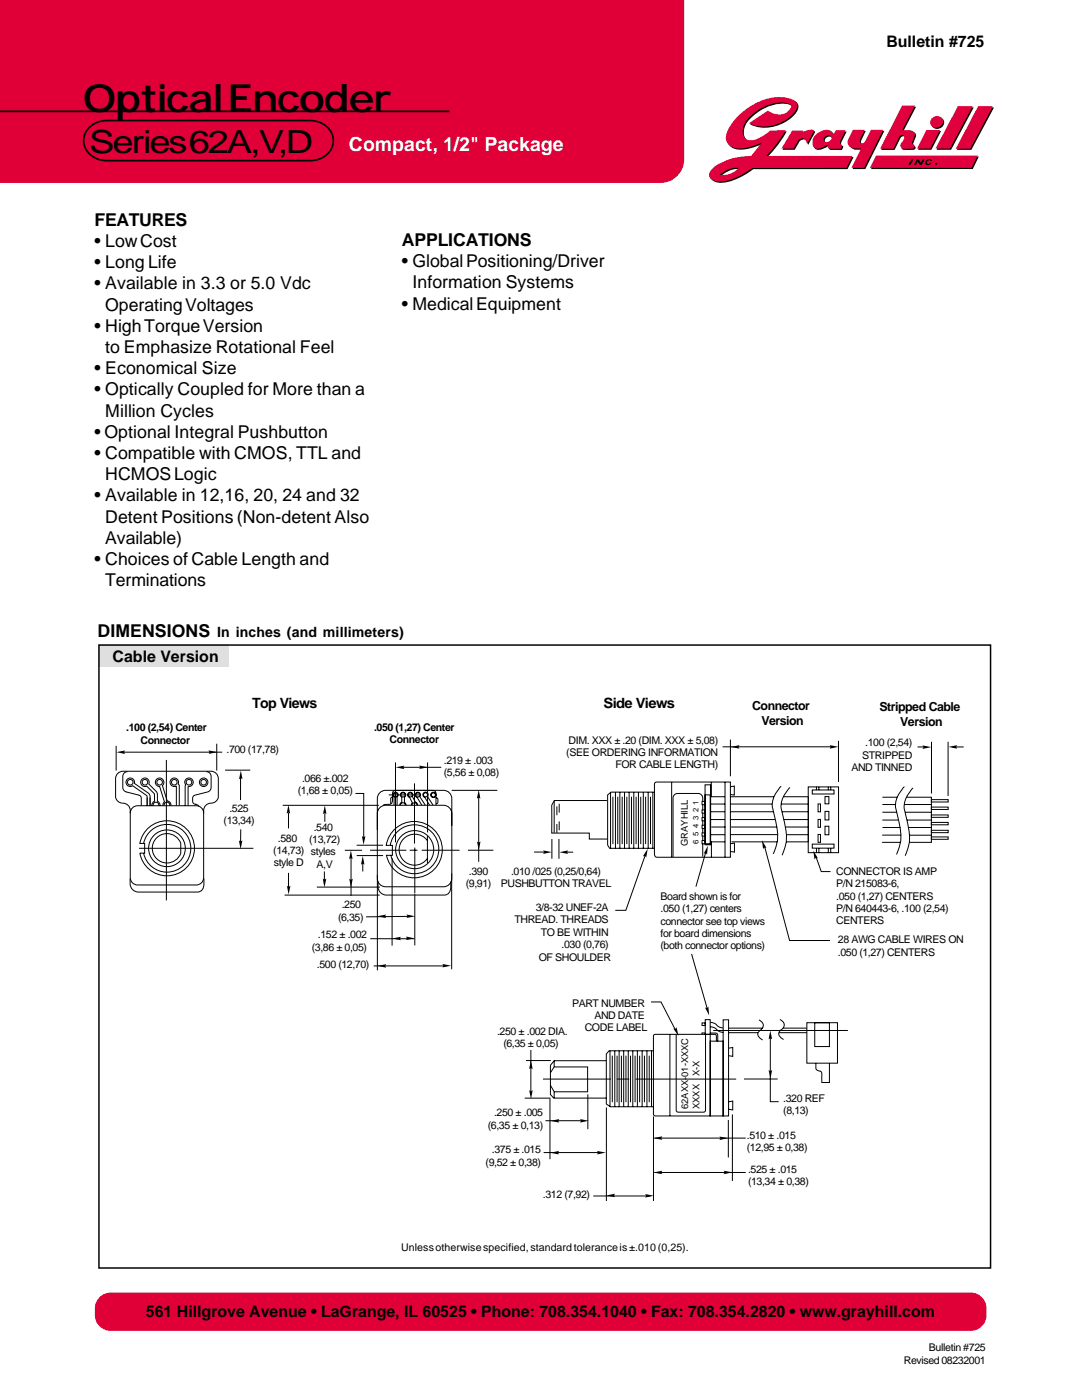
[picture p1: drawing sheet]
<svg xmlns="http://www.w3.org/2000/svg" width="216mm" height="279mm" viewBox="0 0 216 279" stroke-linecap="round" stroke-linejoin="round" font-family="sans-serif">
<path d="M20 259a2.9 2.9 0 0 1 2.1-.9h171.6a3 3 0 0 1 3 3 3.6 3.6 0 0 1-1.3 3.8 2.88 2.88 0 0 1-1.7 .5h-171.6a3 3 0 0 1-3-3 3.7 3.7 0 0 1 .9-3.4z" fill-rule="evenodd" fill="#e00037" stroke="#e00037" stroke-width=".34"/>
<g fill="none" stroke="#000" stroke-width=".2">
<path d="M23.2 148.9v4.9M23.7 154.2l.8-.3h17.6a1.46 1.46 0 0 1 1.5 1.5v3.7a1.71 1.71 0 0 1-2 1.3 1.47 1.47 0 0 0-1 1.4v13.4a1.46 1.46 0 0 1-1.4 1.4h-11.7a1.46 1.46 0 0 1-1.5-1.4v-13.4a1.62 1.62 0 0 0-1.9-1.6 1.46 1.46 0 0 1-1-1.1v-3.7v-.5zM24.4 150.1h19.9M25.4 154a.94 .94 0 0 0-.9 .9v2.2a.94 .94 0 0 0 .7 1l2.8 .7 .2 .5v1.5M41.2 154a.94 .94 0 0 1 .9 .9v2.2a.94 .94 0 0 1-.7 1l-2.7 .7a1.18 1.18 0 0 0 .1 1.7l.4 .1 .5 .3M43.2 148.4v5.4M44.9 153.7h5M48 155.1v4.6M70.9 158.4h1.7v9.1M75.8 158.2l.7-.4 .4-.1h11.6a1.66 1.66 0 0 1 1.7 1.7v15.9a1.66 1.66 0 0 1-1.7 1.7h-11.6a1.66 1.66 0 0 1-1.6-1.7v-15.9v-.5zM77.6 158.6h3.5M78.3 159.1l-.3 .1v1.2"/>
<path d="M78.9 152.2v15.9M80 153.1h8M81.6 158.6h2M82.7 156.3v12.1M85.3 152.2v13.9M87 159.2l.2 .1 .2 .2-.1 .8-.3 .1M90.1 157.7h9.1M95.5 158.5v13.5M110.6 159.8v6.4M121.1 159.8h-10.5a3.4 3.4 0 0 0-.5 2.7v3.8h7.5v1.2h3.6M121.8 158.1v11.2M122.3 159v9.5"/>
<path d="M122.8 158.1v11.2M123.3 159v9.5M123.7 158.1v11.2M124.1 159v9.5M124.6 158.1v11.2M125.1 159v9.5M125.5 158.1v11.2M126 159v9.5M126.5 158.1v11.2M126.9 159v9.5M127.4 158.1v11.2M127.9 159v9.5"/>
<path d="M128.4 158.1v11.2M128.8 159v9.5M129.3 158.1v11.2M129.8 159v9.5M130.3 158.1v11.2M130.6 158.1h-8.7l-.7 .5v10l.4 .7h9M130.7 156.2l15-.1v15h-14.6l-.4-.2-.1-.5v-13.8zM134 156.1v15M140.1 159.9h.6v.7h-.6zM140.2 159.9a1.23 1.23 0 0 0-.5-1.5h-4.5a.92 .92 0 0 0-.9 .9v11.8M140.7 158.6h1v9.8h-1zM140.7 156.6h1.1v12h-1.1z"/>
<path d="M141.8 159h2.9M141.9 156.1v2.9M144.2 149h22.1M144.7 156.1v15M145.7 157l.8-.1v1.8l-.8-.2M145.7 147.6v7.3M145.8 159h8.6M155.9 156.9a5.1 5.1 0 0 0-1.4 5.8 10.4 10.4 0 0 1-.2 7.7M156.4 159h4.9v9h-4.5M157.6 157.2a5.1 5.1 0 0 0-1.3 5.8 10.4 10.4 0 0 1-.2 7.7M161.3 157h6v13.2h-6zM162.1 157.7h4.3v.8h-4.3z"/>
<path d="M162.9 157v.7M163.4 157v.7M164.6 159h.8v1.4h-.8zM165.3 157v.7M165.8 157v.7M167.3 147.8v8.3M176.1 159.1h2.9M180.5 157a5.1 5.1 0 0 0-1.4 5.8 10.4 10.4 0 0 1-.2 7.7M180.9 159.1h4.9v9h-4.4M182.2 157.3a5.1 5.1 0 0 0-1.4 5.8 10.4 10.4 0 0 1-.2 7.7M183.1 149.1h1.7M185.8 159.6h3.4v.5h-3.4z"/>
<path d="M185.9 148v10.4M189.2 148v10.9M190 149.1h2.3M26 175.3a2.25 2.25 0 0 0 .8 2.5l.8 .2h11.8a1.36 1.36 0 0 0 1.3-1.6v-1.1M26 162.3a1.46 1.46 0 0 1 1.5-1.5h11.7a1.46 1.46 0 0 1 1.4 1.5M28.7 168.3a4.8 4.8 0 0 1 7.3-3 4.8 4.8 0 0 1 0 7.9 4.8 4.8 0 0 1-7.3-2.9M29.4 160.8l-.1-2-2.8-2a.85 .85 0 0 1-1.3-.4 .85 .85 0 0 1 .8-1.1 .85 .85 0 0 1 .8 1l3 2.2 .1 .5v1.8M29.5 165.4a5.5 5.5 0 0 1 8.4 .9 5.5 5.5 0 0 1-2.6 8.1 5.5 5.5 0 0 1-7.4-4.1h1v-2h-1a5.5 5.5 0 0 1 1.6-2.9zM30.3 160.8l.2-.6 .3-.3v-1.5l-1.5-1.5a.85 .85 0 0 1-1.2-.7 .85 .85 0 0 1 .9-.9 .85 .85 0 0 1 .7 1.2l1.6 1.6 .1 1.8 .4 .3 .1 .6M30.6 160.8a.56 .56 0 0 1 .5-.7 .56 .56 0 0 1 .6 .7M32.5 160.8v-.4l.3-.4-.9-3a.85 .85 0 0 1-.9-1.1 .85 .85 0 0 1 1.3-.5 .85 .85 0 0 1 .1 1.4l1 3.1a.81 .81 0 0 1 .7 .9M32.8 160.8a.56 .56 0 0 1 .5-.7 .56 .56 0 0 1 .6 .7"/>
<path d="M35.2 160.8v-3.9a.85 .85 0 0 1-1.2-.4 .85 .85 0 0 1 .6-1.1 .85 .85 0 0 1 1 .7l-.1 .4 .3 .2v4.1M36.9 160.7v.1v-4l.2-.1a.85 .85 0 0 1 .2-1.3 .85 .85 0 0 1 1.2 .5 .85 .85 0 0 1-.8 1.1h-.2v3.8M48 165.5v3.3M56.4 160.7h19.2M56.8 178.6h19M57.6 162.2v3.1M57.6 174.2v3.8M63.2 177h12.6M64.7 173.9v2.6M64.8 162.3v1.7M68.8 169.7h3.5M70 170.8v8"/>
<path d="M71.2 170.7h5.2M71.2 168.7h5.2M72.4 171.8v2.1M73.8 169.7h7.3M75.3 174.6v19.1M75.4 175.9a2.26 2.26 0 0 0 .9 2.5l.8 .2h11.5a1.36 1.36 0 0 0 1.3-1.6v-1.1M77.9 168.7a4.9 4.9 0 0 1 7.3-3.5 4.9 4.9 0 0 1 .4 8.1 4.9 4.9 0 0 1-7.6-2.6M78.2 171.3v17.4M78.6 165.6a5.6 5.6 0 0 1 8.7 .8 5.6 5.6 0 0 1-2.5 8.3 5.6 5.6 0 0 1-7.7-4h1.2v-2h-1.2a5.6 5.6 0 0 1 1.5-3.1zM78.6 160.7v-1.6a.53 .53 0 0 1-.1-.8 .53 .53 0 0 1 .8 0 .53 .53 0 0 1-.1 .8v1.6M79.8 160.7l.4-.6v-1a.55 .55 0 0 1-.1-.8 .55 .55 0 0 1 .8 0 .55 .55 0 0 1-.2 .8v1l.3 .6M79.9 160.7a.49 .49 0 0 1 .5-.5 .49 .49 0 0 1 .5 .5"/>
<path d="M81.7 169.7h1.6M82.1 160.7l.2-.5-.6-1a.53 .53 0 0 1-.3-.8 .53 .53 0 0 1 .7-.2 .53 .53 0 0 1 .2 .8l1 1.7M82.2 160.7a.49 .49 0 0 1 .5-.5 .49 .49 0 0 1 .5 .5M82.8 169.2v9M82.8 178.4v10.3M84.2 169.7h7.5M84.2 160.7l-1-1.5a.54 .54 0 0 1-.3-.8 .54 .54 0 0 1 .8-.2 .54 .54 0 0 1 .1 .8l1.1 1.7M85.3 167.7a3.1 3.1 0 0 0-4.6-.5 3.1 3.1 0 0 0 0 4.7 3.1 3.1 0 0 0 4.6-.6M85.3 166.8v5.5M85.7 160.7l-.9-1.6a.54 .54 0 0 1-.3-.7 .54 .54 0 0 1 .8-.2 .54 .54 0 0 1 0 .8l1.1 1.7M87 160.7v-2.4a.59 .59 0 0 0-.7-.6h-7.3a.59 .59 0 0 0-.7 .6l-.1 1.8a1.1 1.1 0 0 1-1.1 .4l-.5 .1-.1 .2M90.1 174.3v19.1"/>
<path d="M90.2 164.8v-2.4a1.66 1.66 0 0 0-1.7-1.7h-11.6a1.66 1.66 0 0 0-1.6 1.7v3.2M93.4 169.7h5M106.6 170h2.5M110.1 167.4v4M111.5 167.4v4M112.6 170.1h1.8M129 170l-4.1 11.7h-2.1M140.1 161.6h.6v.7h-.6zM140.1 163.2h.6v.6h-.6zM140.1 164.7h.6v.6h-.6zM140.1 166.2h.6v.7h-.6zM140.1 167.7h.6v.7h-.6z"/>
<path d="M140.2 160.6v1M140.2 162.3v.9M140.2 163.8v.9M140.2 165.3v.9M140.2 166.9v.8M140.2 168.4v2.6M140.9 170l-2 6.9M141.8 160.5h2.9M141.8 162h2.8M141.8 163.6h2.9M141.8 168h2.9M141.8 166.6h2.8"/>
<path d="M141.9 165.1h2.8M142 168v3.1M145.7 168.4l.9-.1v1.8l-.8-.2M145.7 166.6h9.4M145.8 160.5h8.2M145.8 162h8.5M145.8 163.6h8.8M145.9 165.1h9.2M146 168h9.1M152.6 168.9l5 18.8h8M155.9 160.5h5.4M156.1 162h5.2"/>
<path d="M156.4 163.6h4.9M156.8 165.1h4.6M156.9 166.6h4.4M162.1 168.5h4.3v.8h-4.3zM162.7 170.8l1.2 3.1h1.8M162.9 169.3v.9M163.2 166.5h.5v1.6h-.5zM163.2 163.5h.5v1.6h-.5zM163.2 160.4h.5v1.6h-.5zM163.4 169.3v.9M164.6 164.9h.8v1.7h-.8zM164.6 161.9h.8v1.7h-.8z"/>
<path d="M165.3 169.3v.9M165.8 169.3v.9M176 168.1h3.7M176 166.7h3.7M176.1 160.6h2.5M176.1 162.1h2.8M176.1 163.7h3.1M176.1 165.1h3.6M180.4 160.6h5.4M180.6 162.1h5.2M181 163.7h4.8M181.3 165.1h4.6"/>
<path d="M181.5 166.7h4.3M185.8 161.1h3.4v.4h-3.4zM185.8 162.6h3.4v.5h-3.4zM185.8 164.1h3.4v.5h-3.4zM185.8 165.7h3.4v.5h-3.4zM185.8 167h3.4v.5h-3.4zM73.9 187.3h8.8M74.6 192.8h14.2M81.5 182.9l-8.5 .1M129.9 200h2l2.9 5.5M138 190.4l3.1 10.8M104.7 219.2h5"/>
<path d="M104.9 211.7h5M105.9 209.6v8.5M108.3 215.4h13.6M109.7 219.1v12.2M109.9 214l.7-1.1h6.7v5h-6.7l-.8-1.3M110.6 211.7v1.2M110.6 217.9v1.2M117.3 218.4v7M120.9 211.7h-10.3l-.8 .9v5.8l.7 .7h10.5M121.7 209.7v11.2M122.2 210.7v9.3M122.7 209.7v11.2"/>
<path d="M123.1 215.4h2.5M123.1 210.7v9.3M123.5 209.7v11.2M124 210.7v9.3M124.4 209.7v11.2M124.9 210.7v9.3M125.4 209.7v11.2M125.8 210.7v9.3M126.3 209.7v11.2M126.7 210.7v9.3M126.8 215.4h20.1M127.2 209.7v11.2"/>
<path d="M127.6 210.7v9.3M128.1 209.7v11.2M128.6 210.7v9.3M129.1 209.7v11.2M129.5 210.7v9.3M130 209.7v11.2M130.4 209.7h-8.9l-.5 .6v10l.8 .6h8.6M130.5 206.5l11.2-.1v16.3l-11.2-.1-.1-.3zM133.7 206.4v16.3M134.9 206.4v15.2l.2 .3 .2 .1h5.1l.3-.2 .1-15.4M140.1 206.4v-.3h.6v.3M140.1 204.1h.6v.6h-.6z"/>
<path d="M140.7 203.5h1v2.9h-1zM141.7 207.8h2.6v14.9h-2.6zM141.7 204.9a2.29 2.29 0 0 1 1.7 .9l.9 .2M141.7 204a2.29 2.29 0 0 1 1.7 .9l.9 .3M141.7 206.4h1.1l.1 .2v1.2M141.7 206.2h1l.5 .2v1.4M142.3 205.7h26.9M144.3 203.5h1.1v19.2h-1.1zM145.4 206.1h5.8M145.4 219.9l.8-.2v1.8l-.8-.1M145.4 209.2l.8-.2v1.8l-.8-.1M145.5 205.2h6.6"/>
<path d="M148.5 215.3h6.7M151.4 203.5l.7 .5a1.31 1.31 0 0 1-.7 1.9 1.26 1.26 0 0 0 .8 1.7M153.7 206.7v13.2h1.7M155.5 206.1h5.5M155.6 203.5l.6 .4a1.31 1.31 0 0 1-.6 1.9 1.26 1.26 0 0 0 .8 1.7M156.3 205.2h4.7M161 204.1h6.1v8.1h-6.1zM162.6 204.1h2.9v4.8h-2.9zM162.8 212.2v1a1.2 1.2 0 0 0 1.1 .7l.1 .3v1.8h1.5v-3.8M108.5 230h11.3M108.8 223.7h7.5M118.4 238.7h11.3"/>
<path d="M121 221v18.7M130.4 222.8v16.9M130.6 227.1h18.2M130.6 234h18.2M145.3 223.5v7.5M146.1 222.4v13.3"/>
<circle cx="26" cy="156.1" r=".56"/>
<circle cx="28.9" cy="156.1" r=".56"/>
<circle cx="31.9" cy="156.1" r=".56"/>
<circle cx="34.8" cy="156.1" r=".56"/>
<circle cx="37.7" cy="156.1" r=".56"/>
<circle cx="40.6" cy="156.1" r=".85"/>
<circle cx="40.6" cy="156.1" r=".56"/>
<circle cx="78.9" cy="158.6" r=".41"/>
<circle cx="80.4" cy="158.6" r=".41"/>
<circle cx="81.9" cy="158.6" r=".41"/>
<circle cx="83.4" cy="158.6" r=".41"/>
<circle cx="84.9" cy="158.6" r=".41"/>
<circle cx="86.5" cy="158.6" r=".53"/>
<circle cx="86.5" cy="158.6" r=".41"/>
<circle cx="33.3" cy="169.3" r="3.7"/>
<circle cx="33.3" cy="169.3" r="2.93"/>
<circle cx="82.7" cy="169.6" r="3.8"/>
</g>
<path d="M111.1 166.2v-5.9l.5-.4v6.3" fill="none" stroke="#000" stroke-width=".2" stroke-dasharray="1.8 1.8 1.8" stroke-linecap="butt"/>
<g fill="#000">
<path d="M23.2 150.1l1.7-.3-.2 .3 .2 .4zM41.6 149.8l1.8 .3-1.7 .4 .1-.4zM48.1 153.8l.3 1.7-.3-.2-.4 .2zM78.9 153.1l1.8-.3-.2 .3 .2 .4zM83.6 152.8l1.8 .3-1.8 .4 .3-.4zM95.5 157.6l.4 1.8-.4-.2-.3 .2zM145.8 149.1l1.8-.4-.3 .4 .3 .3zM165.6 148.7l1.7 .3-1.7 .4 .2-.4zM184.1 148.8l1.7 .3-1.7 .4 .2-.4zM189.2 149.1l1.8-.4-.2 .3 .2 .4zM47.7 167.7l.3 .2 .4-.2-.4 1.8zM57.3 176.8l.3 .2 .4-.2-.4 1.7z"/>
<path d="M57.6 160.6l.3 1.8-.3-.2-.4 .2zM64.4 175.3l.3 .3 .4-.3-.4 1.8zM64.8 160.7l.3 1.8-.3-.2-.4 .2zM69.7 175.4l.3 .2 .4-.2-.4 1.7zM70 169.7l.4 1.8-.4-.3-.3 .3zM72.2 166.9l.3 .2 .4-.2-.4 1.7zM72.4 170.8l.3 1.8-.3-.3-.4 .3zM95.2 167.9l.3 .3 .4-.3-.4 1.8zM108.4 169.7l1.7 .4-1.7 .3 .2-.4zM111.6 170.1l1.8-.4-.3 .4 .3 .3zM129.3 169.4l-.4 1.7-.2-.3-.4 .1zM141.2 168.8l-.1 1.8-.3-.3-.4 .1z"/>
<path d="M152 167.7l.9 1.5-.4-.1-.2 .3zM162.3 169.7l.9 1.6-.4-.1-.3 .3zM75.3 182.9l1.7-.4-.2 .3 .2 .4zM75.3 192.8l1.8-.4-.3 .4 .3 .3zM78.2 187.3l1.8-.3-.2 .3 .2 .4zM81 186.9l1.8 .4-1.8 .3 .2-.3zM81.1 182.5l1.8 .4-1.8 .3 .2-.3zM88.3 192.4l1.7 .3-1.7 .4 .2-.4zM105.9 211.6l.4 1.8-.4-.3-.3 .3zM105.6 217.6l.4 .2 .3-.2-.3 1.7zM134.3 205.3h.5l.2-.3 .4 1.7zM140.7 201.1l.4 .1 .2-.3 .2 1.8z"/>
<path d="M153.7 205.7l.4 1.7-.4-.2-.3 .2zM153.4 213.6l.3 .2 .4-.2-.4 1.7zM109.8 230.1l1.7-.4-.2 .4 .2 .3zM109.8 223.7l1.8-.4-.2 .4 .2 .3zM115.7 223.3l1.8 .4-1.8 .3 .3-.3zM119.1 229.7l1.8 .3-1.8 .4 .2-.4zM121 238.6l1.7-.4-.2 .4 .2 .3zM128.7 238.3l1.8 .3-1.8 .4 .2-.4zM130.4 227.1l1.8-.3-.3 .3 .3 .4zM130.4 234l1.8-.4-.3 .4 .3 .3zM143.6 226.8l1.7 .4-1.7 .3 .2-.4zM144.4 233.6l1.8 .4-1.8 .3 .2-.3z"/>
</g>
<path d="M33.2 179.7v-28M50.6 169.3h-22.9" fill="none" stroke="#000" stroke-width=".2" stroke-dasharray="188 37.6 37.6 37.6" stroke-linecap="butt"/>
<path d="M19.6 128.6h26v4.5h-26z" fill-rule="evenodd" fill="#dfdfdf"/>
<path d="M-.1 -.1h136.5v31.9a4.6 4.6 0 0 1-4.6 4.5h-131.9z" fill-rule="evenodd" fill="#e00037" stroke="#e00037" stroke-width=".34"/>
<path d="M-.1 22.2h89.8" fill="none" stroke="#000" stroke-width=".34"/>
<g fill="#000">
<path d="M158.3 26.3h2.2l-.1 .3a2.77 2.77 0 0 1 2.2-.4v.2l-1.4 2.5a1.06 1.06 0 0 0-.9-1.1l-.7 .3-1 1.8h-2.5zM170.4 26.1h2.4l-1 2v.4l.2 .3 .3 .1 .5-.4 1.2-2.4h2.5l-3.8 7.6h-2.6l1.9-3.8h-1.5a1.48 1.48 0 0 1-1.2-1.6zM180.2 21.3h2.6l-2.6 5 .6-.1a1.98 1.98 0 0 1 2 .6l-.1 .6a2.21 2.21 0 0 0-.4 1.5l.4 .6-.3 .4-2.3-.1a.83 .83 0 0 1 .1-1.2 1.06 1.06 0 0 0 .3-1.3 .99 .99 0 0 0-1.2 .9l-.8 1.7h-2.7zM185.1 26.2h2.7l-2 3.7h-2.6zM191.3 21.4h3l-4.5 8.5h-2.9zM186.1 23.9a1.21 1.21 0 0 1 1.6-.4 1.21 1.21 0 0 1 .6 1.4 1.24 1.24 0 0 1-1.6 .8 1.24 1.24 0 0 1-.8-1.5zM195.4 21.5h2.9l-4.5 8.4h-2.9z"/>
<path d="M147.6 23.3a11.5 11.5 0 0 1 9.6-3.6l1.2 .4a1.34 1.34 0 0 1 .6 2.2 7.8 7.8 0 0 1-9.3 2.5l3.7-2.5a3.1 3.1 0 0 0 4.7-.6v-.3a2.21 2.21 0 0 0-2.1-.7 9.2 9.2 0 0 0-7.4 4.5 1.98 1.98 0 0 0 1.2 3 6.3 6.3 0 0 0 4.1-1.9l3.1-.1a22.7 22.7 0 0 1-3.9 5.2h17.2l-1.2 2.3-18.8 .1a12.2 12.2 0 0 1-6.5 2.7 1.99 1.99 0 0 1-2.1-1.3 3.7 3.7 0 0 1 2.6-2.6l1.4-.6a15.4 15.4 0 0 1 4.4-.6l2.1-2.7a8.1 8.1 0 0 1-6 .9 2.05 2.05 0 0 1-1-2.6 8.8 8.8 0 0 1 2.4-3.7zM143.9 35.1a4.1 4.1 0 0 0 3.6-1.3 4.7 4.7 0 0 0-3.6 1.3zM175 31.2h20.3l-1.2 2.5h-20.3zM185.4 31.9l-.3 .3a.48 .48 0 0 0 .4 .7h.5v-.3h-.5l-.1-.2 .1-.3 .2-.1h.7v-.2zM186.8 32.5v.3h.3l.1-.2zM182 31.9l-.6 1h.4l.5-1zM183 31.8l-.5 1.1h.4l.3-.7 .4 .7h.4l.6-1.1h-.4l-.4 .7-.4-.7zM163.1 27.1a2.73 2.73 0 0 1 3-.7l.4 .5 .5-.6h1.9l-1.1 2.2 .1 .5 .4 .2-.3 .7h-2.3l-.3-.3v-.5l-1.1 .6-.8 .2a1.27 1.27 0 0 1-1.1-1.9zM164.7 27.7a.64 .64 0 0 0 .1 .9 .64 .64 0 0 0 1-.2 .65 .65 0 0 0 .2-1 .65 .65 0 0 0-1.1 0z"/>
</g>
<g fill="#e0003e">
<path d="M184.9 25.9h2.7l-2 3.8h-2.6z"/>
<path d="M185.9 23.6a1.21 1.21 0 0 1 1.6-.4 1.21 1.21 0 0 1 .6 1.5 1.24 1.24 0 0 1-1.6 .8 1.24 1.24 0 0 1-.8-1.5z"/>
<path d="M191.1 21.2h3l-4.5 8.5h-2.9z"/>
<path d="M195.2 21.2h2.9l-4.5 8.5h-2.9z"/>
<path d="M180 21l2.6 .1-2.6 4.9h.6a1.98 1.98 0 0 1 1.9 .6v.5a2.21 2.21 0 0 0-.5 1.6l.5 .5-.3 .5-2.3-.1a.83 .83 0 0 1 0-1.2 1.06 1.06 0 0 0 .4-1.4 .99 .99 0 0 0-1.2 1l-.8 1.7h-2.7z"/>
<path d="M158.1 26h2.1v.4a2.77 2.77 0 0 1 2.2-.4l-1.4 2.7a1.06 1.06 0 0 0-1-1.1l-.6 .3-1 1.8h-2.5z"/>
<path d="M170.2 25.9h2.3l-.9 2v.4l.2 .3h.3l.5-.3 1.2-2.4h2.4l-3.8 7.6h-2.5l1.9-3.9h-1.5a1.48 1.48 0 0 1-1.2-1.5z"/>
<path d="M147.3 23.1a11.5 11.5 0 0 1 9.6-3.6l1.3 .4a1.34 1.34 0 0 1 .6 2.2 7.8 7.8 0 0 1-9.3 2.5l3.7-2.5a3.1 3.1 0 0 0 4.6-.7l.1-.3a2.21 2.21 0 0 0-2.1-.7 9.2 9.2 0 0 0-7.4 4.6 1.98 1.98 0 0 0 1.2 3 6.3 6.3 0 0 0 4.1-2h3.1a22.6 22.6 0 0 1-3.9 5.1h17.2l-1.2 2.4h-18.8a12.2 12.2 0 0 1-6.5 2.8 1.99 1.99 0 0 1-2.1-1.3 3.7 3.7 0 0 1 2.6-2.6l1.4-.6a15.4 15.4 0 0 1 4.4-.7l2.1-2.6a8.1 8.1 0 0 1-6 .8 2.05 2.05 0 0 1-1.1-2.5 8.8 8.8 0 0 1 2.4-3.7zM143.6 34.9a4.1 4.1 0 0 0 3.7-1.4 4.7 4.7 0 0 0-3.7 1.4zM174.8 31h20.3l-1.2 2.5h-20.3zM162.8 26.8a2.73 2.73 0 0 1 3-.6l.5 .5 .5-.7h1.9l-1.1 2.2 .1 .6 .4 .2-.3 .7h-2.4l-.2-.4v-.4l-1.1 .5-.8 .3a1.27 1.27 0 0 1-1.1-2zM164.5 27.4a.64 .64 0 0 0 .1 .9 .64 .64 0 0 0 .9-.1 .65 .65 0 0 0 .2-1 .65 .65 0 0 0-1 0z"/>
</g>
<path d="M181.9 31.8h.4l-.6 1.1h-.4zM182.9 31.8h.4l.4 .7 .4-.7h.4l-.6 1.1h-.4l-.4-.7-.3 .7h-.4zM184.8 32.1a.69 .69 0 0 1 1.2 .1l-.4-.2a.46 .46 0 0 0-.5 .1 .46 .46 0 0 0-.1 .6l.9-.2a.73 .73 0 0 1-1.3 .1zM186.7 32.5h.3l-.1 .3h-.3z" fill="#000"/>
<path d="M17.6 25.6l.9-.7 1-.5 1.8-.3h40.6a4.1 4.1 0 0 1 4.3 5.5 4.6 4.6 0 0 1-4.3 2.5h-40.6a4.1 4.1 0 0 1-4.3-5.6z" fill="none" stroke="#000" stroke-width=".34"/>
<path d="M19.7 128.7h178v124.4h-178z" fill="none" stroke="#000" stroke-width=".3"/>
<text font-size="7.8" x="16.5" y="22.4">Optical Encoder</text>
<text font-size="6.3" x="17.8" y="30.5">Series 62A,V,D</text>
<text font-size="3.9" fill="#fff" x="69.6" y="30.1">Compact, 1/2&quot; Package</text>
<g font-size="3.5">
<text x="18.9" y="45">FEATURES</text>
<text x="18.9" y="49.3">• Low Cost</text>
<text x="18.9" y="53.5">• Long Life</text>
<text x="80.2" y="49.1">APPLICATIONS</text>
<text x="80.2" y="53.3">• Global Positioning/Driver</text>
<text x="18.9" y="57.7">• Available in 3.3 or 5.0 Vdc</text>
<text x="82.3" y="57.6">Information Systems</text>
<text x="21" y="62">Operating Voltages</text>
<text x="80.2" y="61.8">• Medical Equipment</text>
<text x="18.9" y="66.2">• High Torque Version</text>
<text x="21" y="70.4">to Emphasize Rotational Feel</text>
<text x="18.9" y="74.7">• Economical Size</text>
<text x="18.9" y="78.9">• Optically Coupled for More than a</text>
<text x="21" y="83.1">Million Cycles</text>
<text x="18.9" y="87.4">• Optional Integral Pushbutton</text>
<text x="18.9" y="91.6">• Compatible with CMOS, TTL and</text>
<text x="21" y="95.8">HCMOS Logic</text>
<text x="18.9" y="100.1">• Available in 12,16, 20, 24 and 32</text>
<text x="21" y="104.3">Detent Positions (Non-detent Also</text>
<text x="18.9" y="112.8">• Choices of Cable Length and</text>
<text x="21" y="108.5">Available)</text>
<text x="21" y="117">Terminations</text>
<text x="19.5" y="127.2">DIMENSIONS</text>
</g>
<g font-size="3.2">
<text x="176.9" y="9.4">Bulletin #725</text>
<text x="22.5" y="132">Cable Version</text>
<text x="29.1" y="262.8">561 Hillgrove Avenue • LaGrange, IL 60525 • Phone: 708.354.1040 • Fax: 708.354.2820 • www.grayhill.com</text>
</g>
<g font-size="2.8">
<text x="43.3" y="127.2">In inches (and millimeters)</text>
<text x="50.3" y="141.4">Top Views</text>
<text x="120.4" y="141.4">Side Views</text>
</g>
<g font-size="2.5">
<text x="150.1" y="141.7">Connector</text>
<text x="175.5" y="141.9">Stripped Cable</text>
<text x="151.9" y="144.6">Version</text>
<text x="179.6" y="144.9">Version</text>
</g>
<g font-size="2.1">
<text x="25.2" y="146">.100 (2,54) Center</text>
<text x="28" y="148.4">Connector</text>
<text x="74.6" y="145.9">.050 (1,27) Center</text>
<text x="77.7" y="148.3">Connector</text>
<text x="113.5" y="148.4">DIM. XXX ± .20 (DIM. XXX ± 5,08)</text>
<text x="172.7" y="149">.100 (2,54)</text>
<text x="45.2" y="150.3">.700 (17,78)</text>
<text x="60.3" y="156">.066 ±.002</text>
<text x="88.6" y="152.4">.219 ± .003</text>
<text x="88.6" y="154.9">(5,56 ± 0,08)</text>
<text x="113" y="150.9">(SEE ORDERING INFORMATION</text>
<text x="122.8" y="153.3">FOR CABLE LENGTH)</text>
<text x="169.9" y="153.9">AND TINNED</text>
<text x="172.1" y="151.4">STRIPPED</text>
<text x="59.4" y="158.4">(1,68 ± 0,05)</text>
<text x="44.6" y="164.5">(13,34)</text>
<text x="45.8" y="162.1">.525</text>
<text x="55.5" y="168">.580</text>
<text x="62.6" y="165.8">.540</text>
<text x="54.5" y="170.4">(14,73) styles</text>
<text x="54.7" y="172.9">style D</text>
<text x="61.7" y="168.2">(13,72)</text>
<text x="63.2" y="173.2">A,V</text>
<text x="93" y="177.1">(9,91)</text>
<text x="93.6" y="174.6">.390</text>
<text x="99.9" y="177">PUSHBUTTON TRAVEL</text>
<text x="102" y="174.6">.010 /025 (0,25/0,64)</text>
<text x="131.8" y="179.6">Board shown is for</text>
<text x="166.9" y="174.6">CONNECTOR IS AMP</text>
<text x="166.9" y="177.1">P/N 215083-6,</text>
<text x="166.9" y="179.5">.050 (1,27) CENTERS</text>
<text x="67.5" y="183.7">(6,35)</text>
<text x="68.2" y="181.2">.250</text>
<text x="102.6" y="184.3">THREAD. THREADS</text>
<text x="106.9" y="181.8">3/8-32 UNEF-2A</text>
<text x="131.8" y="182.1">.050 (1,27) centers</text>
<text x="131.8" y="184.5">connector see top views</text>
<text x="166.9" y="182">P/N 640443-6, .100 (2,54)</text>
<text x="166.9" y="184.5">CENTERS</text>
<text x="62.2" y="189.7">(3,86 ± 0,05)</text>
<text x="63.4" y="187.3">.152 ± .002</text>
<text x="107.5" y="191.7">OF SHOULDER</text>
<text x="107.9" y="186.8">TO BE WITHIN</text>
<text x="112.1" y="189.2">.030 (0,76)</text>
<text x="131.8" y="187">for board dimensions</text>
<text x="131.8" y="189.5">(both connector options)</text>
<text x="167.2" y="188.3">28 AWG CABLE WIRES ON</text>
<text x="167.2" y="190.8">.050 (1,27) CENTERS</text>
<text x="63.2" y="193.1">.500 (12,70)</text>
<text x="114.1" y="200.9">PART NUMBER</text>
<text x="118.6" y="203.4">AND DATE</text>
<text x="99.2" y="206.5">.250 ± .002 DIA.</text>
<text x="100.4" y="208.9">(6,35 ± 0,05)</text>
<text x="116.7" y="205.9">CODE LABEL</text>
<text x="156.3" y="219.9">.320 REF</text>
<text x="97.3" y="225.2">(6,35 ± 0,13)</text>
<text x="98.6" y="222.8">.250 ± .005</text>
<text x="149" y="227.3">.510 ± .015</text>
<text x="156.3" y="222.4">(8,13)</text>
<text x="96.9" y="232.6">(9,52 ± 0,38)</text>
<text x="98.1" y="230.1">.375 ± .015</text>
<text x="149" y="229.7">(12,95 ± 0,38)</text>
<text x="108.3" y="239.1">.312 (7,92)</text>
<text x="149.3" y="234">.525 ± .015</text>
<text x="149.3" y="236.5">(13,34 ± 0,38)</text>
<text x="80.1" y="249.7">Unless otherwise specified, standard tolerance is ±.010 (0,25).</text>
<text x="185.3" y="269.6">Bulletin #725</text>
<text x="180.3" y="272.1">Revised 08232001</text>
</g>
<g font-size="1.9">
<text x="137.2" y="168.8" transform="rotate(-90 137.2 168.8)">GRAYHILL</text>
<text x="139.6" y="214.8" transform="rotate(-90 139.6 214.8)">X-X</text>
<text x="137.3" y="221.3" transform="rotate(-90 137.3 221.3)">62AXX-01-XXXC</text>
<text x="139.6" y="221.3" transform="rotate(-90 139.6 221.3)">XXXX</text>
</g>
<text font-size="1.5" x="139.4" y="168.5" transform="rotate(-90 139.4 168.5)">6 5 4 3 2 1</text>
</svg>
